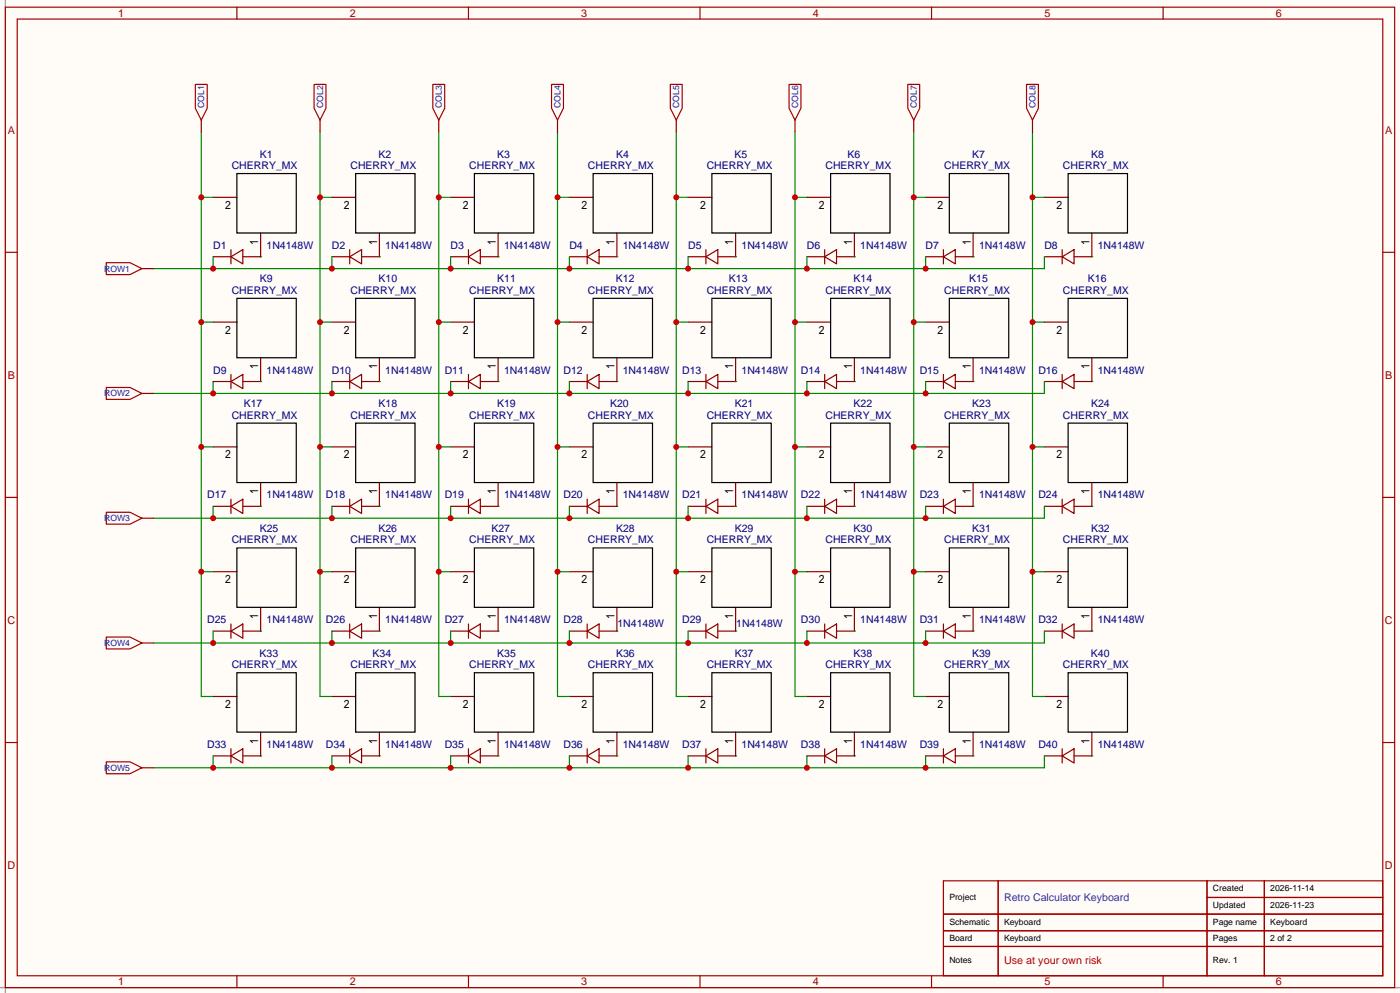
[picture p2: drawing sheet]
<svg xmlns="http://www.w3.org/2000/svg" width="299mm" height="212mm" viewBox="0 0 299 212" stroke-linecap="round" stroke-linejoin="round" font-family="sans-serif">
<path d="M0 0h299.5v212.2h-299.5z" fill="#fffcf7"/>
<path d="M1.1 0v212.2M0 211.1h299.5" fill="none" stroke="#999" stroke-width=".25"/>
<g fill="none" stroke="#a10000" stroke-width=".25">
<path d="M1.1 1.5h297.2v209.6h-297.2zM3.7 4.1h292.1v204.4h-292.1zM50.7 1.5v2.6M100.2 1.5v2.6M149.7 1.5v2.6M199.3 1.5v2.6M248.8 1.5v2.6M1.1 53.9h2.6M295.8 53.9h2.5M1.1 106.3h2.6M295.8 106.3h2.5M1.1 158.7h2.6"/>
<path d="M295.8 158.7h2.5M201.8 188.3h94v20.2h-94zM201.8 195.4h94M201.8 198.9h94M213.5 188.3v20.2M258.2 188.3v20.2M258.2 191.8h37.6M270.4 188.3v20.2M50.7 208.5v2.6M100.2 208.5v2.6M149.7 208.5v2.6M199.3 208.5v2.6"/>
<path d="M201.8 202.3h94M248.8 208.5v2.6"/>
</g>
<g fill="none" stroke="#870000" stroke-width=".25">
<path d="M45.6 42.2h5.1M45.6 54.9h3.8M49.4 54.9l2.5-1.5v3zM49.4 53.4v3M55.8 49.8v5.1h-3.9M71 42.2h5.1M71 54.9h3.8M74.8 54.9l2.5-1.5v3zM74.8 53.4v3M81.2 49.8v5.1h-3.9M96.4 42.2h5.1M96.4 54.9h3.8"/>
<path d="M100.2 54.9l2.5-1.5v3zM100.2 53.4v3M106.6 49.8v5.1h-3.9M121.8 42.2h5.1M121.8 54.9h3.8M125.6 54.9l2.5-1.5v3zM125.6 53.4v3M132 49.8v5.1h-3.9M147.2 42.2h5.1M147.2 54.9h3.8M151 54.9l2.5-1.5v3zM151 53.4v3"/>
<path d="M157.4 49.8v5.1h-3.9M172.6 42.2h5.1M172.6 54.9h3.8M176.4 54.9l2.5-1.5v3zM176.4 53.4v3M182.8 49.8v5.1h-3.9M198 42.2h5.1M198 54.9h3.8M201.8 54.9l2.5-1.5v3zM201.8 53.4v3M208.2 49.8v5.1h-3.9M223.4 42.2h5.1"/>
<path d="M223.4 54.9h3.8M227.2 54.9l2.5-1.5v3zM227.2 53.4v3M233.6 49.8v5.1h-3.9M45.6 68.8h5.1M55.8 76.5v5h-3.9M71 68.8h5.1M81.2 76.5v5h-3.9M96.4 68.8h5.1M106.6 76.5v5h-3.9M121.8 68.8h5.1M132 76.5v5h-3.9"/>
<path d="M147.2 68.8h5.1M157.4 76.5v5h-3.9M172.6 68.8h5.1M182.8 76.5v5h-3.9M198 68.8h5.1M208.2 76.5v5h-3.9M223.4 68.8h5.1M233.6 76.5v5h-3.9M45.6 81.5h3.8M45.6 95.5h5.1M49.4 81.5l2.5-1.5v3.1zM49.4 80v3.1"/>
<path d="M71 81.5h3.8M71 95.5h5.1M74.8 81.5l2.5-1.5v3.1zM74.8 80v3.1M96.4 81.5h3.8M96.4 95.5h5.1M100.2 81.5l2.5-1.5v3.1zM100.2 80v3.1M121.8 81.5h3.8M121.8 95.5h5.1M125.6 81.5l2.5-1.5v3.1zM125.6 80v3.1"/>
<path d="M147.2 81.5h3.8M147.2 95.5h5.1M151 81.5l2.5-1.5v3.1zM151 80v3.1M172.6 81.5h3.8M172.6 95.5h5.1M176.4 81.5l2.5-1.5v3.1zM176.4 80v3.1M198 81.5h3.8M198 95.5h5.1M201.8 81.5l2.5-1.5v3.1zM201.8 80v3.1"/>
<path d="M223.4 81.5h3.8M223.4 95.5h5.1M227.2 81.5l2.5-1.5v3.1zM227.2 80v3.1M45.6 108.2h3.8M49.4 108.2l2.5-1.5v3zM49.4 106.7v3M55.8 103.1v5.1h-3.9M71 108.2h3.8M74.8 108.2l2.5-1.5v3zM74.8 106.7v3M81.2 103.1v5.1h-3.9"/>
<path d="M96.4 108.2h3.8M100.2 108.2l2.5-1.5v3zM100.2 106.7v3M106.6 103.1v5.1h-3.9M121.8 108.2h3.8M125.6 108.2l2.5-1.5v3zM125.6 106.7v3M132 103.1v5.1h-3.9M147.2 108.2h3.8M151 108.2l2.5-1.5v3zM151 106.7v3M157.4 103.1v5.1h-3.9"/>
<path d="M172.6 108.2h3.8M176.4 108.2l2.5-1.5v3zM176.4 106.7v3M182.8 103.1v5.1h-3.9M198 108.2h3.8M201.8 108.2l2.5-1.5v3zM201.8 106.7v3M208.2 103.1v5.1h-3.9M223.4 108.2h3.8M227.2 108.2l2.5-1.5v3zM227.2 106.7v3M233.6 103.1v5.1h-3.9"/>
<path d="M45.6 134.9h3.8M45.6 122.2h5.1M49.4 134.9l2.5-1.5v3zM49.4 133.4v3M55.8 129.8v5.1h-3.9M71 134.9h3.8M71 122.2h5.1M74.8 134.9l2.5-1.5v3zM74.8 133.4v3M81.2 129.8v5.1h-3.9M96.4 134.9h3.8M96.4 122.2h5.1"/>
<path d="M100.2 134.9l2.5-1.5v3zM100.2 133.4v3M106.6 129.8v5.1h-3.9M121.8 134.9h3.8M121.8 122.2h5.1M125.6 134.9l2.5-1.5v3zM125.6 133.4v3M132 129.8v5.1h-3.9M147.2 134.9h3.8M147.2 122.2h5.1M151 134.9l2.5-1.5v3zM151 133.4v3"/>
<path d="M157.4 129.8v5.1h-3.9M172.6 134.9h3.8M172.6 122.2h5.1M176.4 134.9l2.5-1.5v3zM176.4 133.4v3M182.8 129.8v5.1h-3.9M198 134.9h3.8M198 122.2h5.1M201.8 134.9l2.5-1.5v3zM201.8 133.4v3M208.2 129.8v5.1h-3.9M223.4 134.9h3.8"/>
<path d="M223.4 122.2h5.1M227.2 134.9l2.5-1.5v3zM227.2 133.4v3M233.6 129.8v5.1h-3.9M45.6 148.9h5.1M55.8 156.5v5.1h-3.9M71 148.9h5.1M81.2 156.5v5.1h-3.9M96.4 148.9h5.1M106.6 156.5v5.1h-3.9M121.8 148.9h5.1M132 156.5v5.1h-3.9"/>
<path d="M147.2 148.9h5.1M157.4 156.5v5.1h-3.9M172.6 148.9h5.1M182.8 156.5v5.1h-3.9M198 148.9h5.1M208.2 156.5v5.1h-3.9M223.4 148.9h5.1M233.6 156.5v5.1h-3.9M45.6 161.6h3.8M49.4 161.6l2.5-1.6v3.1zM49.4 160v3.1M71 161.6h3.8"/>
<path d="M74.8 161.6l2.5-1.6v3.1zM74.8 160v3.1M96.4 161.6h3.8M100.2 161.6l2.5-1.6v3.1zM100.2 160v3.1M121.8 161.6h3.8M125.6 161.6l2.5-1.6v3.1zM125.6 160v3.1M147.2 161.6h3.8M151 161.6l2.5-1.6v3.1zM151 160v3.1M172.6 161.6h3.8"/>
<path d="M176.4 161.6l2.5-1.6v3.1zM176.4 160v3.1M198 161.6h3.8M201.8 161.6l2.5-1.6v3.1zM201.8 160v3.1M223.4 161.6h3.8M227.2 161.6l2.5-1.6v3.1zM227.2 160v3.1"/>
</g>
<g fill="none" stroke="#000" stroke-width=".25">
<path d="M50.7 37.1h12.7v12.7h-12.7zM76.1 37.1h12.7v12.7h-12.7zM101.5 37.1h12.7v12.7h-12.7zM126.9 37.1h12.7v12.7h-12.7zM152.3 37.1h12.7v12.7h-12.7zM177.7 37.1h12.7v12.7h-12.7zM203.1 37.1h12.7v12.7h-12.7zM228.5 37.1h12.7v12.7h-12.7zM50.7 63.8h12.7v12.7h-12.7zM76.1 63.8h12.7v12.7h-12.7zM101.5 63.8h12.7v12.7h-12.7zM126.9 63.8h12.7v12.7h-12.7z"/>
<path d="M152.3 63.8h12.7v12.7h-12.7zM177.7 63.8h12.7v12.7h-12.7zM203.1 63.8h12.7v12.7h-12.7zM228.5 63.8h12.7v12.7h-12.7zM50.7 90.4h12.7v12.7h-12.7zM76.1 90.4h12.7v12.7h-12.7zM101.5 90.4h12.7v12.7h-12.7zM126.9 90.4h12.7v12.7h-12.7zM152.3 90.4h12.7v12.7h-12.7zM177.7 90.4h12.7v12.7h-12.7zM203.1 90.4h12.7v12.7h-12.7zM228.5 90.4h12.7v12.7h-12.7z"/>
<path d="M50.7 117.1h12.7v12.7h-12.7zM76.1 117.1h12.7v12.7h-12.7zM101.5 117.1h12.7v12.7h-12.7zM126.9 117.1h12.7v12.7h-12.7zM152.3 117.1h12.7v12.7h-12.7zM177.7 117.1h12.7v12.7h-12.7zM203.1 117.1h12.7v12.7h-12.7zM228.5 117.1h12.7v12.7h-12.7zM50.7 143.8h12.7v12.7h-12.7zM76.1 143.8h12.7v12.7h-12.7zM101.5 143.8h12.7v12.7h-12.7zM126.9 143.8h12.7v12.7h-12.7z"/>
<path d="M152.3 143.8h12.7v12.7h-12.7zM177.7 143.8h12.7v12.7h-12.7zM203.1 143.8h12.7v12.7h-12.7zM228.5 143.8h12.7v12.7h-12.7z"/>
</g>
<path d="M45.6 81.5v2.6M71 81.5v2.6M96.4 81.5v2.6M121.8 81.5v2.6M147.2 81.5v2.6M172.6 81.5v2.6M198 81.5v2.6M223.4 81.5v2.6h-190.5" fill="none" stroke="#008700" stroke-width=".25"/>
<g fill="#c00">
<circle cx="147.2" cy="84.1" r=".63"/>
<circle cx="172.6" cy="84.1" r=".63"/>
<circle cx="45.6" cy="84.1" r=".63"/>
<circle cx="71" cy="84.1" r=".63"/>
<circle cx="96.4" cy="84.1" r=".63"/>
<circle cx="121.8" cy="84.1" r=".63"/>
<circle cx="198" cy="84.1" r=".63"/>
</g>
<path d="M170.1 28.2v120.7h2.5M170.1 42.2h2.5M170.1 68.8h2.5M170.1 95.5h2.5M170.1 122.2h2.5" fill="none" stroke="#008700" stroke-width=".25"/>
<g fill="#c00">
<circle cx="170.1" cy="42.2" r=".63"/>
<circle cx="170.1" cy="68.8" r=".63"/>
<circle cx="170.1" cy="95.5" r=".63"/>
<circle cx="170.1" cy="122.2" r=".63"/>
</g>
<path d="M43.1 28.2v120.7h2.5M43.1 42.2h2.5M43.1 68.8h2.5M43.1 95.5h2.5M43.1 122.2h2.5" fill="none" stroke="#008700" stroke-width=".25"/>
<g fill="#c00">
<circle cx="43.1" cy="42.2" r=".63"/>
<circle cx="43.1" cy="68.8" r=".63"/>
<circle cx="43.1" cy="95.5" r=".63"/>
<circle cx="43.1" cy="122.2" r=".63"/>
</g>
<path d="M68.5 28.2v120.7h2.5M68.5 42.2h2.5M68.5 68.8h2.5M68.5 95.5h2.5M68.5 122.2h2.5" fill="none" stroke="#008700" stroke-width=".25"/>
<g fill="#c00">
<circle cx="68.5" cy="42.2" r=".63"/>
<circle cx="68.5" cy="68.8" r=".63"/>
<circle cx="68.5" cy="95.5" r=".63"/>
<circle cx="68.5" cy="122.2" r=".63"/>
</g>
<path d="M93.9 28.2v120.7h2.5M93.9 42.2h2.5M93.9 68.8h2.5M93.9 95.5h2.5M93.9 122.2h2.5" fill="none" stroke="#008700" stroke-width=".25"/>
<g fill="#c00">
<circle cx="93.9" cy="42.2" r=".63"/>
<circle cx="93.9" cy="68.8" r=".63"/>
<circle cx="93.9" cy="95.5" r=".63"/>
<circle cx="93.9" cy="122.2" r=".63"/>
</g>
<path d="M119.3 28.2v120.7h2.5M119.3 42.2h2.5M119.3 68.8h2.5M119.3 95.5h2.5M119.3 122.2h2.5" fill="none" stroke="#008700" stroke-width=".25"/>
<g fill="#c00">
<circle cx="119.3" cy="42.2" r=".63"/>
<circle cx="119.3" cy="68.8" r=".63"/>
<circle cx="119.3" cy="95.5" r=".63"/>
<circle cx="119.3" cy="122.2" r=".63"/>
</g>
<path d="M144.7 28.2v120.7h2.5M144.7 42.2h2.5M144.7 68.8h2.5M144.7 95.5h2.5M144.7 122.2h2.5" fill="none" stroke="#008700" stroke-width=".25"/>
<g fill="#c00">
<circle cx="144.7" cy="42.2" r=".63"/>
<circle cx="144.7" cy="68.8" r=".63"/>
<circle cx="144.7" cy="95.5" r=".63"/>
<circle cx="144.7" cy="122.2" r=".63"/>
</g>
<path d="M195.5 28.2v120.7h2.5M195.5 42.2h2.5M195.5 68.8h2.5M195.5 95.5h2.5M195.5 122.2h2.5" fill="none" stroke="#008700" stroke-width=".25"/>
<g fill="#c00">
<circle cx="195.5" cy="42.2" r=".63"/>
<circle cx="195.5" cy="68.8" r=".63"/>
<circle cx="195.5" cy="95.5" r=".63"/>
<circle cx="195.5" cy="122.2" r=".63"/>
</g>
<path d="M45.6 54.9v2.5M71 54.9v2.5M96.4 54.9v2.5M121.8 54.9v2.5M147.2 54.9v2.5M172.6 54.9v2.5M198 54.9v2.5M223.4 54.9v2.5h-190.5" fill="none" stroke="#008700" stroke-width=".25"/>
<g fill="#c00">
<circle cx="45.6" cy="57.4" r=".63"/>
<circle cx="71" cy="57.4" r=".63"/>
<circle cx="96.4" cy="57.4" r=".63"/>
<circle cx="121.8" cy="57.4" r=".63"/>
<circle cx="147.2" cy="57.4" r=".63"/>
<circle cx="172.6" cy="57.4" r=".63"/>
<circle cx="198" cy="57.4" r=".63"/>
</g>
<path d="M45.6 108.2v2.6M71 108.2v2.6M96.4 108.2v2.6M121.8 108.2v2.6M147.2 108.2v2.6M172.6 108.2v2.6M198 108.2v2.6M223.4 108.2v2.6h-190.5" fill="none" stroke="#008700" stroke-width=".25"/>
<g fill="#c00">
<circle cx="45.6" cy="110.8" r=".63"/>
<circle cx="71" cy="110.8" r=".63"/>
<circle cx="96.4" cy="110.8" r=".63"/>
<circle cx="121.8" cy="110.8" r=".63"/>
<circle cx="147.2" cy="110.8" r=".63"/>
<circle cx="172.6" cy="110.8" r=".63"/>
<circle cx="198" cy="110.8" r=".63"/>
</g>
<path d="M45.6 134.9v2.5M71 134.9v2.5M96.4 134.9v2.5M121.8 134.9v2.5M147.2 134.9v2.5M172.6 134.9v2.5M198 134.9v2.5M223.4 134.9v2.5h-190.5" fill="none" stroke="#008700" stroke-width=".25"/>
<g fill="#c00">
<circle cx="45.6" cy="137.4" r=".63"/>
<circle cx="71" cy="137.4" r=".63"/>
<circle cx="96.4" cy="137.4" r=".63"/>
<circle cx="121.8" cy="137.4" r=".63"/>
<circle cx="147.2" cy="137.4" r=".63"/>
<circle cx="172.6" cy="137.4" r=".63"/>
<circle cx="198" cy="137.4" r=".63"/>
</g>
<path d="M45.6 161.6v2.5M71 161.6v2.5M96.4 161.6v2.5M121.8 161.6v2.5M147.2 161.6v2.5M172.6 161.6v2.5M198 161.6v2.5M223.4 161.6v2.5h-190.5" fill="none" stroke="#008700" stroke-width=".25"/>
<g fill="#c00">
<circle cx="45.6" cy="164.1" r=".63"/>
<circle cx="71" cy="164.1" r=".63"/>
<circle cx="96.4" cy="164.1" r=".63"/>
<circle cx="121.8" cy="164.1" r=".63"/>
<circle cx="147.2" cy="164.1" r=".63"/>
<circle cx="172.6" cy="164.1" r=".63"/>
<circle cx="198" cy="164.1" r=".63"/>
</g>
<path d="M220.9 28.2v120.7h2.5M220.9 42.2h2.5M220.9 68.8h2.5M220.9 95.5h2.5M220.9 122.2h2.5" fill="none" stroke="#008700" stroke-width=".25"/>
<g fill="#c00">
<circle cx="220.9" cy="122.2" r=".63"/>
<circle cx="220.9" cy="95.5" r=".63"/>
<circle cx="220.9" cy="68.8" r=".63"/>
<circle cx="220.9" cy="42.2" r=".63"/>
</g>
<g fill="none" stroke="#008700" stroke-width=".25">
<path d="M55.8 54.9h.1M81.2 54.9h.1M106.6 54.9h.1M132 54.9h.1M157.4 54.9h.1M182.8 54.9h.1M208.2 54.9h.1M233.6 54.9h.1M55.8 81.5h.1M81.2 81.5h.1M106.6 81.5h.1M132 81.5h.1"/>
<path d="M157.4 81.5h.1M182.8 81.5h.1M208.2 81.5h.1M233.6 81.5h.1M55.8 108.2h.1M81.2 108.2h.1M106.6 108.2h.1M132 108.2h.1M157.4 108.2h.1M182.8 108.2h.1M208.2 108.2h.1M233.6 108.2h.1"/>
<path d="M55.8 134.9h.1M81.2 134.9h.1M106.6 134.9h.1M132 134.9h.1M157.4 134.9h.1M182.8 134.9h.1M208.2 134.9h.1M233.6 134.9h.1M55.8 161.6h.1M81.2 161.6h.1M106.6 161.6h.1M132 161.6h.1"/>
<path d="M157.4 161.6h.1M182.8 161.6h.1M208.2 161.6h.1M233.6 161.6h.1"/>
</g>
<g fill="none" stroke="#870000" stroke-width=".25">
<path d="M43.1 25.7v2.5M68.5 25.7v2.5M93.9 25.7v2.5M119.3 25.7v2.5M144.7 25.7v2.5M170.1 25.7v2.5M195.5 25.7v2.5M220.9 25.7v2.5M30.4 57.4h2.5M30.4 84.1h2.5M30.4 110.8h2.5M30.4 137.4h2.5"/>
<path d="M30.4 164.1h2.5"/>
</g>
<g fill="none" stroke="#a10000" stroke-width=".25">
<path d="M41.8 18h2.5v5.1l-1.2 2.6-1.3-2.6zM67.2 18h2.5v5.1l-1.2 2.6-1.3-2.6zM92.6 18h2.5v5.1l-1.2 2.6-1.3-2.6zM118 18h2.5v5.1l-1.2 2.6-1.3-2.6zM143.4 18h2.5v5.1l-1.2 2.6-1.3-2.6zM168.8 18h2.5v5.1l-1.2 2.6-1.3-2.6zM194.2 18h2.5v5.1l-1.2 2.6-1.3-2.6zM219.6 18h2.5v5.1l-1.2 2.6-1.3-2.6zM22.7 56.1h5.1l2.6 1.3-2.6 1.3h-5.1zM22.7 82.8h5.1l2.6 1.3-2.6 1.3h-5.1zM22.7 109.5h5.1l2.6 1.3-2.6 1.2h-5.1zM22.7 136.2h5.1l2.6 1.2-2.6 1.3h-5.1z"/>
<path d="M22.7 162.8h5.1l2.6 1.3-2.6 1.3h-5.1z"/>
</g>
<g font-size="2.3" fill="#a00000">
<text x="25.3" y="3.6">1</text>
<text x="74.8" y="3.6">2</text>
<text x="124.3" y="3.6">3</text>
<text x="173.9" y="3.6">4</text>
<text x="223.4" y="3.6">5</text>
<text x="272.9" y="3.6">6</text>
<text x="1.7" y="28.5">A</text>
<text x="296.3" y="28.5">A</text>
<text x="1.7" y="80.9">B</text>
<text x="296.3" y="80.9">B</text>
<text x="1.6" y="133.3">C</text>
<text x="296.2" y="133.3">C</text>
<text x="1.6" y="185.7">D</text>
<text x="296.2" y="185.7">D</text>
<text x="25.3" y="210.6">1</text>
<text x="74.8" y="210.6">2</text>
<text x="124.3" y="210.6">3</text>
<text x="173.9" y="210.6">4</text>
<text x="223.4" y="210.6">5</text>
<text x="272.9" y="210.6">6</text>
</g>
<text font-size="2.3" fill="#069" x="214.8" y="192.5">Retro Calculator Keyboard</text>
<text font-size="2.3" fill="#f00" x="214.8" y="206.1">Use at your own risk</text>
<g font-size="2.2" fill="#000080">
<text x="55.6" y="33.7">K1</text>
<text x="81" y="33.7">K2</text>
<text x="106.4" y="33.7">K3</text>
<text x="131.8" y="33.7">K4</text>
<text x="157.1" y="33.7">K5</text>
<text x="181.3" y="33.7">K6</text>
<text x="208" y="33.7">K7</text>
<text x="233.4" y="33.7">K8</text>
<text x="49.6" y="36.1">CHERRY_MX</text>
<text x="75" y="36.1">CHERRY_MX</text>
<text x="100.4" y="36.1">CHERRY_MX</text>
<text x="125.8" y="36.1">CHERRY_MX</text>
<text x="151.2" y="36.1">CHERRY_MX</text>
<text x="176.6" y="36.1">CHERRY_MX</text>
<text x="202" y="36.1">CHERRY_MX</text>
<text x="227.4" y="36.1">CHERRY_MX</text>
<text x="45.6" y="53.2">D1</text>
<text x="57" y="53.2">1N4148W</text>
<text x="71" y="53.2">D2</text>
<text x="82.4" y="53.2">1N4148W</text>
<text x="96.4" y="53.2">D3</text>
<text x="107.8" y="53.2">1N4148W</text>
<text x="121.8" y="53.2">D4</text>
<text x="133.2" y="53.2">1N4148W</text>
<text x="147.2" y="53.2">D5</text>
<text x="158.6" y="53.2">1N4148W</text>
<text x="172.6" y="53.2">D6</text>
<text x="184" y="53.2">1N4148W</text>
<text x="198" y="53.2">D7</text>
<text x="209.4" y="53.2">1N4148W</text>
<text x="223.4" y="53.2">D8</text>
<text x="234.8" y="53.2">1N4148W</text>
<text x="49.6" y="62.8">CHERRY_MX</text>
<text x="55.6" y="60.3">K9</text>
<text x="75" y="62.8">CHERRY_MX</text>
<text x="81" y="60.3">K10</text>
<text x="100.4" y="62.8">CHERRY_MX</text>
<text x="106.4" y="60.3">K11</text>
<text x="125.8" y="62.8">CHERRY_MX</text>
<text x="131.7" y="60.3">K12</text>
<text x="151.2" y="62.8">CHERRY_MX</text>
<text x="155.9" y="60.3">K13</text>
<text x="176.6" y="62.8">CHERRY_MX</text>
<text x="182.6" y="60.3">K14</text>
<text x="202" y="62.8">CHERRY_MX</text>
<text x="207.3" y="60.3">K15</text>
<text x="227.4" y="62.8">CHERRY_MX</text>
<text x="232.7" y="60.3">K16</text>
<text x="45.6" y="79.8">D9</text>
<text x="57" y="79.8">1N4148W</text>
<text x="71" y="79.8">D10</text>
<text x="82.4" y="79.8">1N4148W</text>
<text x="95.1" y="79.8">D11</text>
<text x="107.8" y="79.8">1N4148W</text>
<text x="120.5" y="79.8">D12</text>
<text x="133.2" y="79.8">1N4148W</text>
<text x="145.9" y="79.8">D13</text>
<text x="158.6" y="79.8">1N4148W</text>
<text x="171.3" y="79.8">D14</text>
<text x="184" y="79.8">1N4148W</text>
<text x="196.7" y="79.8">D15</text>
<text x="209.4" y="79.8">1N4148W</text>
<text x="222.1" y="79.8">D16</text>
<text x="234.8" y="79.8">1N4148W</text>
<text x="49.6" y="89.5">CHERRY_MX</text>
<text x="52.1" y="86.9">K17</text>
<text x="75" y="89.5">CHERRY_MX</text>
<text x="81" y="87">K18</text>
<text x="100.4" y="89.5">CHERRY_MX</text>
<text x="106.3" y="87">K19</text>
<text x="125.8" y="89.5">CHERRY_MX</text>
<text x="130.5" y="87">K20</text>
<text x="151.2" y="89.5">CHERRY_MX</text>
<text x="157.2" y="87">K21</text>
<text x="176.6" y="89.5">CHERRY_MX</text>
<text x="182.6" y="87">K22</text>
<text x="202" y="89.5">CHERRY_MX</text>
<text x="208" y="87">K23</text>
<text x="227.4" y="89.5">CHERRY_MX</text>
<text x="233.4" y="87">K24</text>
<text x="44.3" y="106.5">D17</text>
<text x="57" y="106.5">1N4148W</text>
<text x="69.7" y="106.5">D18</text>
<text x="82.4" y="106.5">1N4148W</text>
<text x="95.1" y="106.5">D19</text>
<text x="107.8" y="106.5">1N4148W</text>
<text x="120.5" y="106.5">D20</text>
<text x="133.2" y="106.5">1N4148W</text>
<text x="145.9" y="106.5">D21</text>
<text x="158.6" y="106.5">1N4148W</text>
<text x="171.3" y="106.5">D22</text>
<text x="184" y="106.5">1N4148W</text>
<text x="196.7" y="106.5">D23</text>
<text x="209.4" y="106.5">1N4148W</text>
<text x="222.1" y="106.5">D24</text>
<text x="234.8" y="106.5">1N4148W</text>
<text x="55.6" y="113.7">K25</text>
<text x="80.9" y="113.7">K26</text>
<text x="105.1" y="113.7">K27</text>
<text x="131.8" y="113.7">K28</text>
<text x="157.2" y="113.7">K29</text>
<text x="182.6" y="113.7">K30</text>
<text x="208" y="113.7">K31</text>
<text x="233.4" y="113.7">K32</text>
<text x="49.6" y="116.1">CHERRY_MX</text>
<text x="75" y="116.1">CHERRY_MX</text>
<text x="100.4" y="116.1">CHERRY_MX</text>
<text x="125.8" y="116.1">CHERRY_MX</text>
<text x="151.2" y="116.1">CHERRY_MX</text>
<text x="176.6" y="116.1">CHERRY_MX</text>
<text x="202" y="116.1">CHERRY_MX</text>
<text x="227.4" y="116.1">CHERRY_MX</text>
<text x="44.3" y="133.2">D25</text>
<text x="57" y="133.2">1N4148W</text>
<text x="69.7" y="133.2">D26</text>
<text x="82.4" y="133.2">1N4148W</text>
<text x="95.1" y="133.2">D27</text>
<text x="107.8" y="133.2">1N4148W</text>
<text x="120.5" y="133.2">D28</text>
<text x="132.1" y="134">1N4148W</text>
<text x="145.9" y="133.2">D29</text>
<text x="157.5" y="134">1N4148W</text>
<text x="171.3" y="133.2">D30</text>
<text x="184" y="133.2">1N4148W</text>
<text x="196.7" y="133.2">D31</text>
<text x="209.4" y="133.2">1N4148W</text>
<text x="222.1" y="133.2">D32</text>
<text x="234.8" y="133.2">1N4148W</text>
<text x="49.6" y="142.8">CHERRY_MX</text>
<text x="55.5" y="140.3">K33</text>
<text x="75" y="142.8">CHERRY_MX</text>
<text x="79.7" y="140.3">K34</text>
<text x="100.4" y="142.8">CHERRY_MX</text>
<text x="106.4" y="140.3">K35</text>
<text x="125.8" y="142.8">CHERRY_MX</text>
<text x="131.8" y="140.3">K36</text>
<text x="151.2" y="142.8">CHERRY_MX</text>
<text x="157.2" y="140.3">K37</text>
<text x="176.6" y="142.8">CHERRY_MX</text>
<text x="182.6" y="140.3">K38</text>
<text x="202" y="142.8">CHERRY_MX</text>
<text x="207.9" y="140.3">K39</text>
<text x="227.4" y="142.8">CHERRY_MX</text>
<text x="233.3" y="140.3">K40</text>
<text x="44.3" y="159.8">D33</text>
<text x="57" y="159.8">1N4148W</text>
<text x="69.7" y="159.8">D34</text>
<text x="82.4" y="159.8">1N4148W</text>
<text x="95.1" y="159.8">D35</text>
<text x="107.8" y="159.8">1N4148W</text>
<text x="120.5" y="159.8">D36</text>
<text x="133.2" y="159.8">1N4148W</text>
<text x="145.9" y="159.8">D37</text>
<text x="158.6" y="159.8">1N4148W</text>
<text x="171.3" y="159.8">D38</text>
<text x="184" y="159.8">1N4148W</text>
<text x="196.7" y="159.8">D39</text>
<text x="209.4" y="159.8">1N4148W</text>
<text x="222.1" y="159.8">D40</text>
<text x="234.8" y="159.8">1N4148W</text>
</g>
<g font-size="1.8" fill="#00f">
<text x="43.7" y="23.1" transform="rotate(-90 43.7 23.1)">COL1</text>
<text x="69.1" y="23.1" transform="rotate(-90 69.1 23.1)">COL2</text>
<text x="94.5" y="23.1" transform="rotate(-90 94.5 23.1)">COL3</text>
<text x="119.9" y="23.1" transform="rotate(-90 119.9 23.1)">COL4</text>
<text x="145.3" y="23.1" transform="rotate(-90 145.3 23.1)">COL5</text>
<text x="170.7" y="23.1" transform="rotate(-90 170.7 23.1)">COL6</text>
<text x="196.1" y="23.1" transform="rotate(-90 196.1 23.1)">COL7</text>
<text x="221.5" y="23.1" transform="rotate(-90 221.5 23.1)">COL8</text>
<text x="22.3" y="58.1">ROW1</text>
<text x="22.3" y="84.7">ROW2</text>
<text x="22.3" y="111.4">ROW3</text>
<text x="22.3" y="138.1">ROW4</text>
<text x="22.3" y="164.7">ROW5</text>
</g>
<g font-size="1.8">
<text x="259.5" y="190.5">Created</text>
<text x="271.7" y="190.5">2026-11-14</text>
<text x="203.1" y="197.6">Schematic</text>
<text x="203.1" y="192.3">Project</text>
<text x="214.8" y="197.6">Keyboard</text>
<text x="259.5" y="194.1">Updated</text>
<text x="259.5" y="197.6">Page name</text>
<text x="271.7" y="194.1">2026-11-23</text>
<text x="271.7" y="197.6">Keyboard</text>
<text x="203.1" y="201.1">Board</text>
<text x="214.8" y="201.1">Keyboard</text>
<text x="259.5" y="201.1">Pages</text>
<text x="271.7" y="201.1">2 of 2</text>
<text x="203.1" y="205.9">Notes</text>
<text x="259.5" y="205.9">Rev. 1</text>
</g>
</svg>
